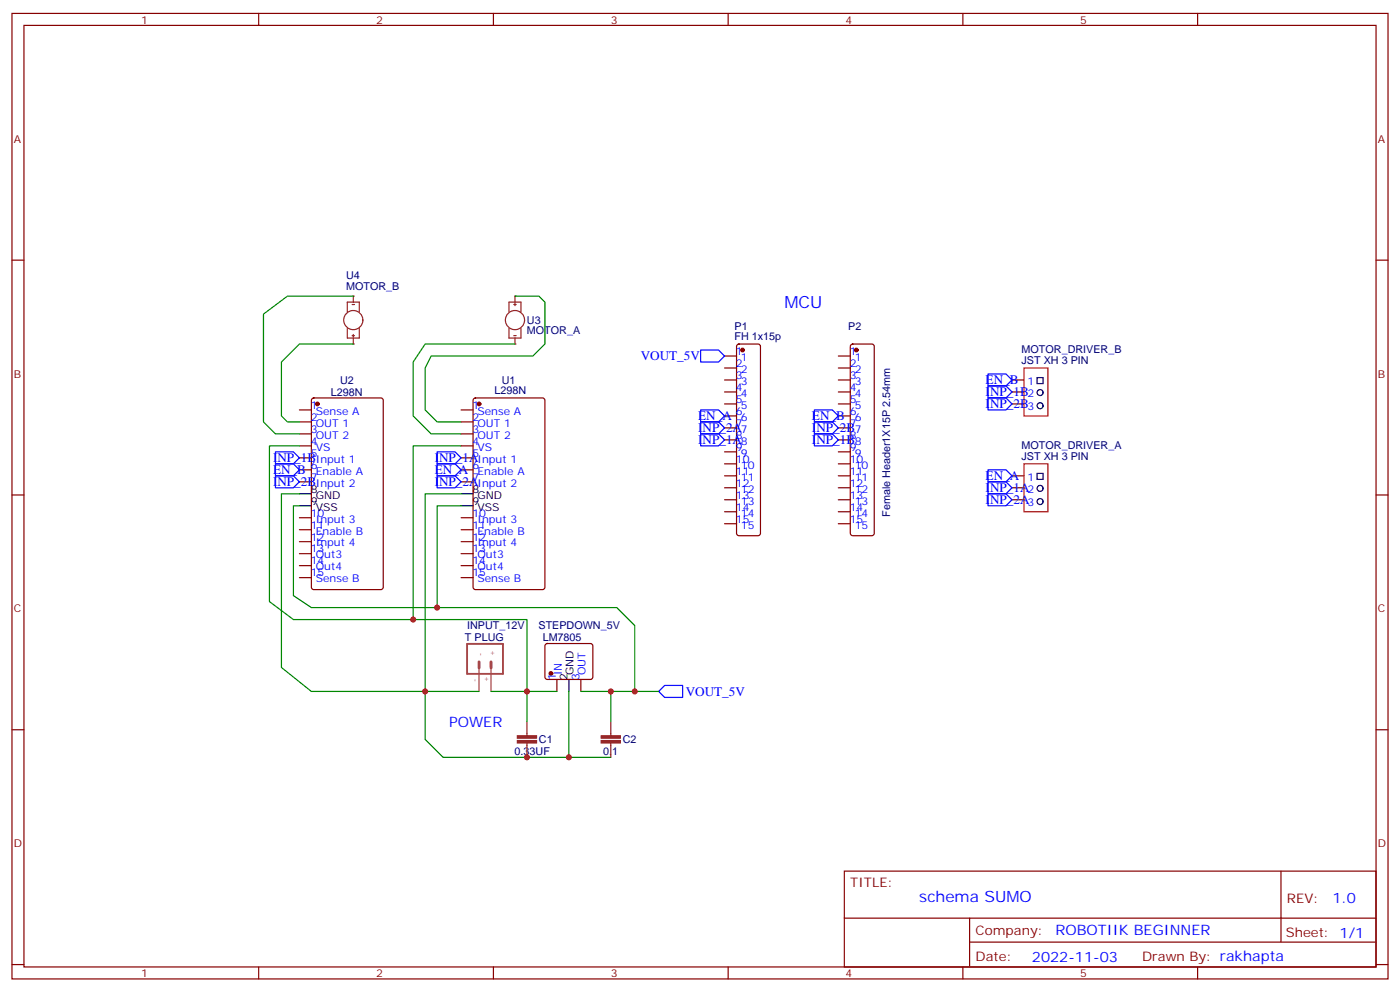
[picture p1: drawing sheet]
<svg xmlns="http://www.w3.org/2000/svg" width="412mm" height="292mm" viewBox="0 0 412 292" stroke-linecap="round" stroke-linejoin="round" font-family="sans-serif">
<g fill="none" stroke="#870000" stroke-width=".35">
<path d="M3.5 4h405.4v284.3h-405.4zM7.1 7.5h398.2v277.3h-398.2zM76.2 4v3.5M145.3 4v3.5M214.5 4v3.5M283.6 4v3.5M352.8 4v3.5M3.5 76.6h3.6M405.3 76.6h3.6M92 117.4l.4-.2h19.8l.6 .4 .1 55.3-.5 .7h-20l-.6-.4-.1-55.3zM139.6 117.4l.5-.2h19.7l.7 .4v55.3l-.4 .7h-20l-.7-.4-.1-55.3zM213.4 104.8h3.6"/>
<path d="M213.4 108.4h3.6M213.4 111.9h3.6M213.4 115.4h3.6M213.4 119h3.6M217.2 101.5l.5-.2h5.6l.5 .2 .2 .5v55.1l-.2 .5-.5 .2h-5.6l-.5-.3-.2-.4v-55.1zM246.9 104.8h3.6M246.9 108.4h3.6M246.9 111.9h3.6M246.9 115.4h3.6M246.9 119h3.6M250.7 101.5l.5-.2h5.6l.5 .2 .2 .5v55.1l-.2 .5-.5 .2h-5.6l-.5-.3-.2-.4v-55.1zM298.1 111.9h3.5"/>
<path d="M298.1 115.4h3.5M298.1 119h3.5M88.2 120.7h3.5M88.2 124.2h3.5M88.2 127.8h3.5M88.2 131.3h3.5M88.2 134.8h3.5M88.2 138.4h3.5M135.8 120.7h3.5M135.8 124.2h3.5M135.8 127.8h3.5M135.8 131.3h3.5"/>
<path d="M135.8 134.8h3.5M135.8 138.4h3.5M213.4 122.5h3.6M213.4 126h3.6M213.4 129.5h3.6M213.4 133.1h3.6M213.4 136.6h3.6M246.9 122.5h3.6M246.9 126h3.6M246.9 129.5h3.6M246.9 133.1h3.6M246.9 136.6h3.6"/>
<path d="M3.5 145.8h3.6M88.2 141.9h3.5M88.2 152.5h3.5M88.2 156h3.5M88.2 159.5h3.5M135.8 141.9h3.5M135.8 152.5h3.5M135.8 156h3.5M135.8 159.5h3.5M213.4 140.1h3.6M213.4 143.7h3.6M213.4 147.2h3.6"/>
<path d="M213.4 150.7h3.6M213.4 154.2h3.6M246.9 140.1h3.6M246.9 143.7h3.6M246.9 147.2h3.6M246.9 150.7h3.6M246.9 154.2h3.6M298.1 140.1h3.5M298.1 143.7h3.5M298.1 147.2h3.5M405.3 145.8h3.6M88.2 163.1h3.5"/>
<path d="M88.2 166.6h3.5M88.2 170.1h3.5M135.8 163.1h3.5M135.8 166.6h3.5M135.8 170.1h3.5M160.7 189.7l.5-.2h12.7l.5 .2 .2 .5v9.5l-.7 .4-13-.1-.4-.6v-9.2zM3.5 214.9h3.6M164 200.1v3.5M171.1 200.1v3.5M405.3 214.9h3.6M248.7 256.5h156.6v28.3h-156.6zM377.3 256.6v20.8"/>
<path d="M248.7 270.4h156.5M285.6 277.4h119.6M285.6 270.4v14.1M3.5 284.1h3.6M76.2 284.8v3.5M145.3 284.8v3.5M214.5 284.8v3.5M283.6 284.8v3.5M352.8 284.8v3.5M405.3 284.1h3.6"/>
</g>
<g fill="#870000" stroke="#870000" stroke-width=".35">
<circle cx="218.7" cy="103.1" r=".53"/>
<circle cx="252.2" cy="103.1" r=".53"/>
<circle cx="162.3" cy="198.3" r=".53"/>
<circle cx="141.1" cy="119" r=".53"/>
<circle cx="93.5" cy="119" r=".53"/>
</g>
<path d="M137.6 189.6h10.6v8.8h-10.6z" fill="none" stroke="#a64a4a" stroke-width=".56"/>
<path d="M141.1 194.9v1.8M144.6 194.9v1.8" fill="none" stroke="#a64a4a" stroke-width=".85"/>
<path d="M141.1 196.7v6.9M144.6 196.7v6.9" fill="none" stroke="#a64a4a" stroke-width=".35"/>
<g fill="none" stroke="#000" stroke-width=".35">
<path d="M305.5 111.2h1.8v1.8h-1.8zM305.5 139.4h1.8v1.8h-1.8zM88.2 145.4h3.5M88.2 148.9h3.5M135.8 145.4h3.5M135.8 148.9h3.5M167.6 200.1v3.5"/>
<circle cx="306.4" cy="119.5" r=".88"/>
<circle cx="306.4" cy="115.6" r=".88"/>
<circle cx="306.4" cy="147.7" r=".88"/>
<circle cx="306.4" cy="143.8" r=".88"/>
</g>
<g fill="none" stroke="#8c2424" stroke-width=".35">
<path d="M149.9 91.8v-2.8h3.6v2.8M149.9 96.7v2.9h3.6v-2.9M151.3 89.7h.7M151.3 98.8h.7M151.7 87.2v1.8M151.7 89.3v.7M151.7 99.6v1.7M155.2 212.4v4.3M155.2 218.8v4.2M179.9 212.4v4.3M179.9 218.8v4.2"/>
<circle cx="151.7" cy="94.3" r="2.82"/>
</g>
<g fill="#8c2424" stroke="#8c2424" stroke-width=".35">
<path d="M152.4 218.1h5.6v.7h-5.6z"/>
<path d="M152.4 216.7h5.6v.7h-5.6z"/>
<path d="M177.1 218.1h5.6v.7h-5.6z"/>
<path d="M177.1 216.7h5.6v.7h-5.6z"/>
</g>
<path d="M88.2 131.3h-8.8v45.9l7 5.3h35.3M135.8 131.3h-14.1v51.2h33.5v29.9M88.2 145.4h-5.3v51.2l8.8 7h33.5v14.1l5.3 5.3h49.4M88.2 148.9h-1.8v26.5l5.3 3.5h37.1M135.8 145.4h-10.6v58.2h15.9M135.8 148.9h-7v30h52.9l5.3 5.3v19.4M144.6 203.6h19.4M167.6 203.6v19.4M171.1 203.6h8.8v8.8M179.9 203.6h14.1" fill="none" stroke="#008700" stroke-width=".35"/>
<g fill="none" stroke="#00f" stroke-width=".35">
<path d="M206.4 103.1h5.3l1.7 1.7-1.7 1.8h-5.3zM291 117.2h5.3l1.8 1.8-1.8 1.7h-5.3zM291 110.1h5.3l1.8 1.8-1.8 1.8h-5.3zM291 113.7h5.3l1.8 1.7-1.8 1.8h-5.3zM81.1 133.1h5.3l1.8 1.7-1.8 1.8h-5.3zM81.1 136.6h5.3l1.8 1.8-1.8 1.7h-5.3zM128.8 133.1h5.3l1.7 1.7-1.7 1.8h-5.3zM128.8 136.6h5.3l1.7 1.8-1.7 1.7h-5.3zM206.4 127.8h5.3l1.7 1.7-1.7 1.8h-5.3zM239.9 127.8h5.3l1.7 1.7-1.7 1.8h-5.3zM291 138.4h5.3l1.8 1.7-1.8 1.8h-5.3zM81.1 140.1h5.3l1.8 1.8-1.8 1.8h-5.3z"/>
<path d="M128.8 140.1h5.3l1.7 1.8-1.7 1.8h-5.3zM291 141.9h5.3l1.8 1.8-1.8 1.7h-5.3zM291 145.4h5.3l1.8 1.8-1.8 1.7h-5.3zM195.8 201.9h5.3v3.5h-5.3l-1.8-1.8z"/>
</g>
<path d="M301.6 108.4h7.1v14.1h-7.1zM301.6 136.6h7.1v14.1h-7.1z" fill="none" stroke="#f00" stroke-width=".35"/>
<g fill="#8c2424">
<circle cx="151.7" cy="87.2" r=".18"/>
<circle cx="151.7" cy="101.3" r=".18"/>
</g>
<g fill="none" stroke="#8c2424" stroke-width=".35">
<path d="M102.3 91.8v-2.8h3.5v2.8M102.3 96.7v2.9h3.5v-2.9M103.7 98.8h.7M103.7 89.7h.7M104.1 87.2v1.8M104.1 98.5v.7M104.1 99.6v1.7"/>
<circle cx="104.1" cy="94.3" r="2.82"/>
</g>
<g fill="#8c2424">
<circle cx="104.1" cy="101.3" r=".18"/>
<circle cx="104.1" cy="87.2" r=".18"/>
</g>
<path d="M104.1 87.2h-19.4l-7.1 5.3v31.7l3.5 3.6h7.1M151.7 87.2h7l1.8 1.8v12.3l-3.5 3.5h-30l-1.8 3.6v12.3l3.6 3.5h7M104.1 101.3h-15.9l-5.3 5.3v15.9l1.8 1.7h3.5M151.7 101.3h-26.5l-3.5 5.3v15.9l5.3 5.3h8.8" fill="none" stroke="#008700" stroke-width=".35"/>
<path d="M206.4 124.2h5.3l1.7 1.8-1.7 1.8h-5.3zM206.4 120.7h5.3l1.7 1.8-1.7 1.7h-5.3zM239.9 120.7h5.3l1.7 1.8-1.7 1.7h-5.3zM239.9 124.2h5.3l1.7 1.8-1.7 1.8h-5.3z" fill="none" stroke="#00f" stroke-width=".35"/>
<g fill="#c00">
<circle cx="155.2" cy="203.6" r=".88"/>
<circle cx="167.6" cy="223" r=".88"/>
<circle cx="121.7" cy="182.5" r=".88"/>
<circle cx="125.2" cy="203.6" r=".88"/>
<circle cx="179.9" cy="203.6" r=".88"/>
<circle cx="187" cy="203.6" r=".88"/>
<circle cx="128.8" cy="178.9" r=".88"/>
<circle cx="155.2" cy="223" r=".88"/>
</g>
<text font-size="4.9" fill="#00f" x="231.1" y="90.7">MCU</text>
<text font-size="4.6" fill="#00f" x="270.8" y="265.6">schema SUMO</text>
<g font-size="4.2" fill="#00f">
<text x="132.3" y="214.2">POWER</text>
<text x="392.5" y="265.8">1.0</text>
<text x="310.9" y="275.4">ROBOTIIK BEGINNER</text>
<text x="304" y="283.2">2022-11-03</text>
</g>
<g font-size="3.9" fill="#00f">
<text x="188.7" y="106.1">VOUT_5V</text>
<text x="290.3" y="113.1">EN_B</text>
<text x="290.3" y="116.6">INP_1B</text>
<text x="205.7" y="123.7">EN_A</text>
<text x="239.2" y="123.7">EN_B</text>
<text x="290.3" y="120.2">INP_2B</text>
<text x="205.7" y="130.8">INP_1A</text>
<text x="205.7" y="127.2">INP_2A</text>
<text x="239.2" y="130.8">INP_1B</text>
<text x="239.2" y="127.2">INP_2B</text>
<text x="80.4" y="136">INP_1B</text>
<text x="128.1" y="136">INP_1A</text>
<text x="80.4" y="139.6">EN_B</text>
<text x="80.4" y="143.1">INP_2B</text>
<text x="128.1" y="143.1">INP_2A</text>
<text x="128.1" y="139.6">EN_A</text>
<text x="290.3" y="141.3">EN_A</text>
<text x="290.3" y="144.9">INP_1A</text>
<text x="290.3" y="148.4">INP_2A</text>
<text x="202" y="204.9">VOUT_5V</text>
</g>
<g font-size="3.9" fill="#800">
<text x="250.5" y="261.1">TITLE:</text>
<text x="379.1" y="265.8">REV:</text>
<text x="287.4" y="275.3">Company:</text>
<text x="378.7" y="275.9">Sheet: 1/1</text>
<text x="287.4" y="283">Date:</text>
<text x="336.4" y="283.1">Drawn By: rakhapta</text>
</g>
<g font-size="3.2" fill="#800">
<text x="41.6" y="6.9">1</text>
<text x="110.8" y="6.9">2</text>
<text x="179.9" y="6.9">3</text>
<text x="249.1" y="6.9">4</text>
<text x="318.2" y="6.9">5</text>
<text x="4.1" y="42.1">A</text>
<text x="405.9" y="42.1">A</text>
<text x="4.1" y="111.2">B</text>
<text x="405.9" y="111.2">B</text>
<text x="4.1" y="180.3">C</text>
<text x="405.9" y="180.3">C</text>
<text x="4.1" y="249.5">D</text>
<text x="405.9" y="249.5">D</text>
<text x="41.6" y="287.8">1</text>
<text x="110.8" y="287.8">2</text>
<text x="179.9" y="287.8">3</text>
<text x="249.1" y="287.8">4</text>
<text x="318.2" y="287.8">5</text>
</g>
<g font-size="3.2" fill="#000080">
<text x="102" y="82.3">U4</text>
<text x="102" y="85.4">MOTOR_B</text>
<text x="155.2" y="95.3">U3</text>
<text x="155.2" y="98.5">MOTOR_A</text>
<text x="216.4" y="100.3">FH 1x15p</text>
<text x="216.4" y="97">P1</text>
<text x="249.9" y="97">P2</text>
<text x="300.9" y="107.3">JST XH 3 PIN</text>
<text x="300.9" y="104.1">MOTOR_DRIVER_B</text>
<text x="100.2" y="113">U2</text>
<text x="147.8" y="113">U1</text>
<text x="97.5" y="116.6">L298N</text>
<text x="145.6" y="116.1">L298N</text>
<text x="300.9" y="135.5">JST XH 3 PIN</text>
<text x="300.9" y="132.3">MOTOR_DRIVER_A</text>
<text x="262.2" y="152.2" transform="rotate(-90 262.2 152.2)">Female Header1X15P 2.54mm</text>
<text x="137.6" y="185.4">INPUT_12V</text>
<text x="158.6" y="185.4">STEPDOWN_5V</text>
<text x="137" y="188.9">T PLUG</text>
<text x="159.9" y="188.9">LM7805</text>
<text x="158.7" y="218.8">C1</text>
<text x="183.4" y="218.8">C2</text>
<text x="151.6" y="222.4">0.33UF</text>
<text x="177.6" y="222.4">0.1</text>
</g>
<g font-size="3.2" fill="#00f">
<text x="216.8" y="104.5">1</text>
<text x="218.3" y="106.3">1</text>
<text x="250.3" y="104.5">1</text>
<text x="251.8" y="106.3">1</text>
<text x="216.8" y="108">2</text>
<text x="216.8" y="111.5">3</text>
<text x="218.3" y="109.8">2</text>
<text x="218.3" y="113.3">3</text>
<text x="250.3" y="108">2</text>
<text x="250.3" y="111.5">3</text>
<text x="251.8" y="109.8">2</text>
<text x="251.8" y="113.3">3</text>
<text x="302.7" y="113.3">1</text>
<text x="216.8" y="115.1">4</text>
<text x="216.8" y="118.6">5</text>
<text x="218.3" y="116.8">4</text>
<text x="250.3" y="115.1">4</text>
<text x="250.3" y="118.6">5</text>
<text x="251.8" y="116.8">4</text>
<text x="302.7" y="116.8">2</text>
<text x="91.5" y="120.4">1</text>
<text x="91.5" y="123.9">2</text>
<text x="93" y="122.1">Sense A</text>
<text x="93" y="125.7">OUT 1</text>
<text x="139.2" y="120.4">1</text>
<text x="139.2" y="123.9">2</text>
<text x="140.7" y="122.1">Sense A</text>
<text x="140.7" y="125.7">OUT 1</text>
<text x="216.8" y="122.1">6</text>
<text x="216.8" y="125.7">7</text>
<text x="218.3" y="120.4">5</text>
<text x="218.3" y="123.9">6</text>
<text x="250.3" y="122.1">6</text>
<text x="250.3" y="125.7">7</text>
<text x="251.8" y="120.4">5</text>
<text x="251.8" y="123.9">6</text>
<text x="302.7" y="120.7">3</text>
<text x="91.5" y="127.4">3</text>
<text x="91.5" y="131">4</text>
<text x="93" y="129.2">OUT 2</text>
<text x="139.2" y="127.4">3</text>
<text x="139.2" y="131">4</text>
<text x="140.7" y="129.2">OUT 2</text>
<text x="216.8" y="129.2">8</text>
<text x="218.3" y="127.4">7</text>
<text x="218.3" y="131">8</text>
<text x="250.3" y="129.2">8</text>
<text x="251.8" y="127.4">7</text>
<text x="251.8" y="131">8</text>
<text x="91.5" y="134.5">5</text>
<text x="93" y="132.7">VS</text>
<text x="93" y="136.2">Input 1</text>
<text x="139.2" y="134.5">5</text>
<text x="140.7" y="132.7">VS</text>
<text x="140.7" y="136.2">Input 1</text>
<text x="216.8" y="132.7">9</text>
<text x="216.8" y="136.2">10</text>
<text x="218.3" y="134.5">9</text>
<text x="250.3" y="132.7">9</text>
<text x="250.3" y="136.2">10</text>
<text x="251.8" y="134.5">9</text>
<text x="91.5" y="138">6</text>
<text x="91.5" y="141.5">7</text>
<text x="93" y="139.8">Enable A</text>
<text x="93" y="143.3">Input 2</text>
<text x="139.2" y="138">6</text>
<text x="139.2" y="141.5">7</text>
<text x="140.7" y="139.8">Enable A</text>
<text x="140.7" y="143.3">Input 2</text>
<text x="216.8" y="139.8">11</text>
<text x="216.8" y="143.3">12</text>
<text x="218.3" y="138">10</text>
<text x="218.3" y="141.5">11</text>
<text x="250.3" y="139.8">11</text>
<text x="250.3" y="143.3">12</text>
<text x="251.8" y="138">10</text>
<text x="251.8" y="141.5">11</text>
<text x="302.7" y="141.5">1</text>
<text x="216.8" y="146.8">13</text>
<text x="218.3" y="145.1">12</text>
<text x="218.3" y="148.6">13</text>
<text x="250.3" y="146.8">13</text>
<text x="251.8" y="145.1">12</text>
<text x="251.8" y="148.6">13</text>
<text x="302.7" y="145.1">2</text>
<text x="302.7" y="148.9">3</text>
<text x="91.5" y="152.1">10</text>
<text x="91.5" y="155.6">11</text>
<text x="93" y="153.9">Input 3</text>
<text x="139.2" y="152.1">10</text>
<text x="139.2" y="155.6">11</text>
<text x="140.7" y="153.9">Input 3</text>
<text x="216.8" y="150.4">14</text>
<text x="216.8" y="153.9">15</text>
<text x="218.3" y="152.1">14</text>
<text x="218.3" y="155.6">15</text>
<text x="250.3" y="150.4">14</text>
<text x="250.3" y="153.9">15</text>
<text x="251.8" y="152.1">14</text>
<text x="251.8" y="155.6">15</text>
<text x="91.5" y="159.2">12</text>
<text x="93" y="157.4">Enable B</text>
<text x="93" y="160.9">Input 4</text>
<text x="139.2" y="159.2">12</text>
<text x="140.7" y="157.4">Enable B</text>
<text x="140.7" y="160.9">Input 4</text>
<text x="91.5" y="162.7">13</text>
<text x="91.5" y="166.2">14</text>
<text x="93" y="164.5">Out3</text>
<text x="93" y="168">Out4</text>
<text x="139.2" y="162.7">13</text>
<text x="139.2" y="166.2">14</text>
<text x="140.7" y="164.5">Out3</text>
<text x="140.7" y="168">Out4</text>
<text x="91.5" y="169.8">15</text>
<text x="93" y="171.5">Sense B</text>
<text x="139.2" y="169.8">15</text>
<text x="140.7" y="171.5">Sense B</text>
<text x="163.7" y="200.3" transform="rotate(-90 163.7 200.3)">1</text>
<text x="165.5" y="198.8" transform="rotate(-90 165.5 198.8)">IN</text>
<text x="170.7" y="200.3" transform="rotate(-90 170.7 200.3)">3</text>
<text x="172.5" y="198.8" transform="rotate(-90 172.5 198.8)">OUT</text>
</g>
<g font-size="3.2">
<text x="91.5" y="145.1">8</text>
<text x="91.5" y="148.6">9</text>
<text x="93" y="146.8">GND</text>
<text x="139.2" y="145.1">8</text>
<text x="139.2" y="148.6">9</text>
<text x="140.7" y="146.8">GND</text>
<text x="93" y="150.4">VSS</text>
<text x="140.7" y="150.4">VSS</text>
<text x="167.2" y="200.3" transform="rotate(-90 167.2 200.3)">2</text>
<text x="169" y="198.8" transform="rotate(-90 169 198.8)">GND</text>
</g>
<g font-size="2.1" fill="#a54b4b">
<text x="142.2" y="193.3" transform="rotate(-90 142.2 193.3)">-</text>
<text x="145.7" y="193.3" transform="rotate(-90 145.7 193.3)">+</text>
<text x="140.4" y="201" transform="rotate(-90 140.4 201)">-</text>
<text x="143.9" y="201" transform="rotate(-90 143.9 201)">+</text>
</g>
</svg>
